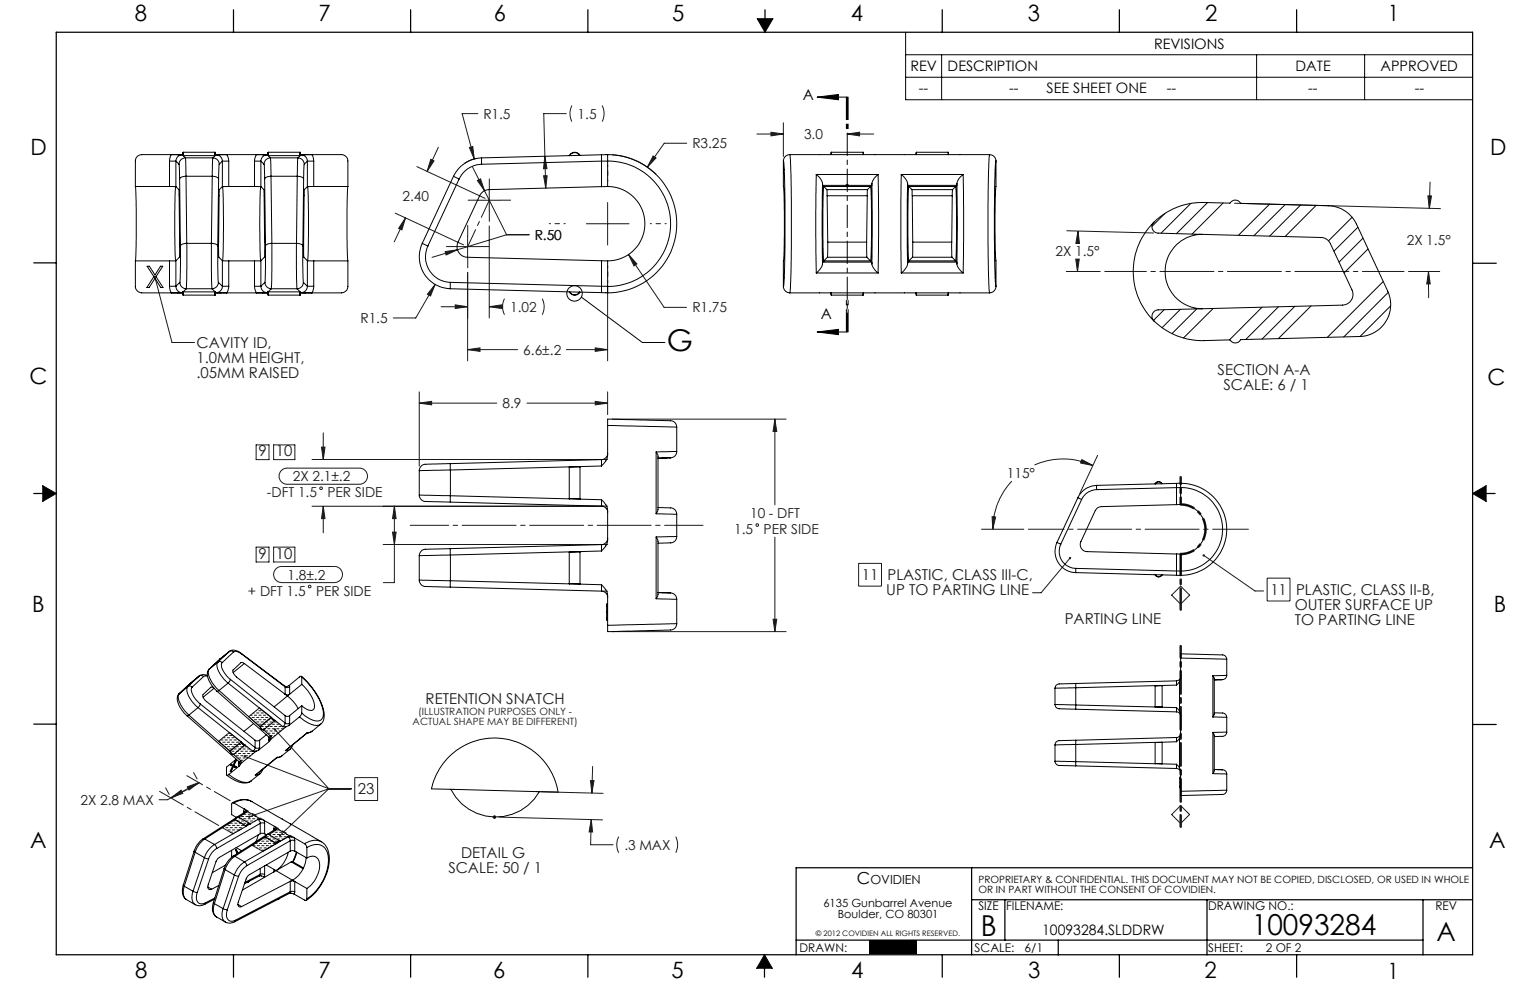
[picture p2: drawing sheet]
<svg xmlns="http://www.w3.org/2000/svg" width="432mm" height="279mm" viewBox="0 0 432 279" stroke-linecap="round" stroke-linejoin="round" font-family="sans-serif">
<g fill="none" stroke="#000" stroke-width=".28">
<path d="M213.7 5.3h4.4l-2.2 3.8zM255.6 9.1v19.1h160M255.6 15.5h160M265.7 15.5v12.7M354.6 15.5v12.7M385.1 15.5v12.7M230.6 27.4l6-.7v1.5zM230.6 27.4h8.5M255.6 21.8h160M164.1 83.9l17.2 12.8h6.3M230.6 93.7l6-.7v1.4zM230.6 93.7h8.5"/>
<path d="M12.1 137.1l3.8 2.2-3.8 2.2zM415.6 139.3l3.8-2.2v4.4zM215.8 269.5l2.1 3.8h-4.3z"/>
<circle cx="162.2" cy="82.8" r="2.19"/>
</g>
<g fill="none" stroke="#000" stroke-width=".35">
<path d="M15.9 9.1h399.7v260.4h-399.7zM65.9 2.8v6.3M115.9 2.8v6.3M165.9 2.8v6.3M215.9 2.8v6.3M265.9 2.8v6.3M315.9 2.8v6.3M365.9 2.8v6.3M9.5 74.2h6.4M415.6 74.3h6.7M9.5 139.3h6.4M415.6 139.3h6.4"/>
<path d="M9.5 204.4h6.4M415.6 204.5h6.7M274.2 244.9v24.6M274.2 253.9h141.4M283.6 253.9v11.4M340.6 253.9v15.6M401.6 253.9v15.6M415.6 244.9h-190.9v24.6M65.9 269.5v6.3M115.9 269.5v6.3M165.9 269.5v6.3M215.8 269.5v6.3"/>
<path d="M224.7 265.3h176.9M265.9 269.5v6.3M298.7 265.3v4.2M315.9 269.5v6.3M365.9 269.5v6.3"/>
</g>
<path d="M213.7 5.3l2.2 3.8v-3.8zM215.9 5.3v3.8l2.2-3.8zM415.6 139.3h3.8v-2.2zM415.6 139.3l3.8 2.2v-2.2zM215.8 269.4v3.9h2.1zM215.8 269.4l-2.2 3.9h2.2zM12.1 139.3v2.2l3.8-2.2zM12.1 137.1v2.2h3.8z" fill-rule="evenodd" fill="#000"/>
<g fill="none" stroke="#191924" stroke-width=".28">
<path d="M134.9 32.1h-4.5l3.4 12.8M159.8 32.1h-6.3l.5 21M161.4 29.8l-.5 1.9v1l.5 1.6M169.9 29.8l.5 1.2 .1 1.1-.6 2.2M213.6 37.8h7.5M217.6 37.3l3.5 .5-3.5 .5zM221.1 34.6v9.6M239.1 37.8l3.5-.5v1zM239.1 37.8h7.5M117.7 47l19.2 9M121.6 45l.9 .4-2 3zM123.7 41.6l-3.2 6.8"/>
<path d="M132.5 41.6l.9-.3 .4 3.6zM133.4 47.1l9.6 19.2M134.7 44.7l-1.7 .4-1.9 1M134.7 50.9l.9-.4 1.1 3.3zM135.1 56.5h6M138.1 53.5v6M153.4 49.6h1l-.4 3.5zM153.8 44.1l.6 3.5h-1zM171.5 57.1v12M172.8 43.7a19.7 19.7 0 0 1 12.3 5.5M184.3 44l.8 .6-2.4 2.6zM193.8 40.4h-6.3l-4.8 6.8"/>
<path d="M238.6 52.4h1M238.7 52l.8 .7M239.1 51.9v1M239.5 52l-.8 .7M348.4 57.4l58.1 1.5M403 55.3h1l-.6 3.5zM403.6 51.3l-.2 7.5M43.7 78.2l4.8 18.5h6.4M111.5 60.2l19.3 8.9M114.4 61.5l-1 3.4-.9-.5zM114.4 61.5l-3.1 6.8M125.6 71l3.5-.5-3.2 1.5z"/>
<path d="M129 69.6h6M129.1 70.5l-7.2 2.1M132 66.6v6M132 76.9v24.9M138.1 63.8v25.9M143 66.3h6.3M143 66.3l-13.9 4.2M165.5 63.1h12M177.4 71.8l2.3 2.7-.8 .5zM177.4 71.8l10 14.9h6.4M300.9 76.6h9.6M301.1 65.1l24.5 .7"/>
<path d="M303.6 73.1h1l-.5 3.5zM304.1 73.2v3.4M304.2 65.2l.5 3.5h-1.1zM304.2 65.2v3.4M397.5 76.6h8.8M403.2 76.6l.4 3.5-.9 .1zM403.2 76.6v7.5M122.8 80.3l-5.5 9.4h-6.3M122.8 80.3l-1.3 3.2-.9-.5zM124.5 86.6h7.5M128.5 86l3.5 .6-3.5 .5zM132 98.7h14.1"/>
<path d="M132 98.7l3.5-.5v1zM138.1 86.6h2.7M138.1 86.6l3.5-.6v1.1zM142.4 84.3l-.5 1.9v1.4l.5 1.2M153 84.3l.6 1.9-.1 1-.5 1.6M159.8 98.7h11.7M168 98.2l3.5 .5-3.5 .5zM171.5 80.9v20.9M118.3 110.6v20.9M118.3 113.8h21.9M118.3 113.8l3.5-.5v1zM148.7 113.8h22.8"/>
<path d="M168 113.3l3.5 .5-3.5 .5zM171.5 110.6v6.4M172.8 118.3h49.1M218.7 118.3l.5 3.5h-1zM218.7 118.3v24.2M72.3 125.6h3.6v4.1h-3.6zM77.2 125.6h6v4.1h-6zM81 132.1h20.4M81 132.1a2.28 2.28 0 0 0-2.2 2.3 2.28 2.28 0 0 0 2.2 2.3M88.1 129.7h82.1M90.7 126.2h1l-.5 3.5zM91.2 122.2v7.5"/>
<path d="M101.4 132.1a2.28 2.28 0 0 1 2.3 2.3 2.28 2.28 0 0 1-2.3 2.3h-20.4M285.6 135.8a19.9 19.9 0 0 0-5.4 13.6M292 131.2a20.1 20.1 0 0 1 16.4 .2M305.3 129.7l3.1 1.7-3.4-.7zM309.8 128.5l-5.1 10.8M72.3 154.4h3.6v4.2h-3.6zM77.2 154.4h6v4.2h-6zM88.1 142.9h82.1M91.2 142.9l.5 3.5h-1zM91.2 142.9v7.5M108.1 153.7h62.1M110.8 150.2h1l-.5 3.5z"/>
<path d="M111.3 142.9v21.5h-3.1M111.3 142.9l.5 3.5h-1zM218.7 151.6v26.7M242.3 159h6.5v6.4h-6.5zM277 149.4h12M280 145.8l1 .1-.8 3.5zM302 157.5l-8.2 9.8h-2.4M339.7 156.7l14.5 10.1h2.4M79.5 164.4a2.28 2.28 0 0 1-2.3-2.2 2.28 2.28 0 0 1 2.3-2.3h14.9a2.28 2.28 0 0 1 2.3 2.3 2.28 2.28 0 0 1-2.3 2.2M79.5 164.4h14.9M172.8 178.3h49.1M218.2 174.8h1l-.5 3.5z"/>
<path d="M333.2 165.4l2.5 2.6-2.5 2.5-2.5-2.5zM357.6 163.2h6.5v6.4h-6.5zM54.6 218.1l1 1.7M65.4 212.7h.1M65.4 212h.6M66 211.4h.7M66 212.7h.7M66.7 210.7h.6M66.7 212h.6M66.7 213.3h.6M67.3 211.4h.6M67.3 212.7h.6"/>
<path d="M67.3 213.9h.6M67.3 210.1h.6M67.9 210.7h.7M67.9 212h.7M67.9 213.3h.7M67.9 214.6h.7M68 209.5h.1M68.6 210.7h.1M68.6 211.4h.6M68.6 212.7h.6M68.6 213.9h.6M69.1 213.5l23.7 9.1"/>
<path d="M69.2 210.7h.6M69.2 212h.6M69.2 213.3h.6M69.8 211.4h.7M69.8 212.7h.7M69.8 213.9h.1M70.5 212h.6M70.5 213.3h.2M71.1 212.7h.4M71.8 212h.4M73.7 205h.6M74.3 204.4h.6"/>
<path d="M74.3 205.7h.6M74.9 205h.7M74.9 206.3h.7M75 203.8h.6M75.6 205h.1M75.6 204.4h.6M75.6 205.7h.6M75.6 206.9h.6M75.7 203.1h.5M76.2 203.8h.6M76.2 205h.6M76.2 206.3h.6"/>
<path d="M76.2 207.6h.6M76.8 204.4h.7M76.8 205.7h.7M76.8 206.9h.7M76.8 208.2h.1M76.8 203.1h.2M77.5 203.8h.6M77.5 205h.6M77.5 206.3h.6M77.5 207.6h.2M77.6 205.9l15.2 16.7M78.1 204.4h.6"/>
<path d="M78.1 205.7h.6M78.1 206.9h.4M78.7 205h.7M78.7 206.3h.5M79.4 205.7h.6M100.1 219.5h6.5v6.4h-6.5zM167.3 216.3l-.3 7.5M46.7 222.4l1 1.8M48.3 225.1l2.8-2.1 .5 .9zM48.3 225.1l-1 .6h-2.4M52.8 222.1l3.4-1.3-2.9 2.2zM56.2 220.8l-7.9 4.3"/>
<path d="M66.5 231.1h.4M67 231.7h.5M67.5 231.1h.6M68.1 232.3h.1M68.1 230.4h.7M68.1 231.7h.7M68.8 229.8h.6M68.8 231.1h.6M68.8 232.3h.6M69.4 230.4h.6M69.4 231.7h.6M69.4 233h.2"/>
<path d="M69.4 229.2h.6M70 229.8h.7M70 231.1h.7M70 232.3h.7M70.7 230.4h.6M70.7 231.7h.6M71.3 231.1h.6M71.9 230.4h.3M71.9 231.7h.1M72.6 231.1h.6M75.1 236.1h.6M75.7 235.5h.1"/>
<path d="M75.8 236.8h.6M75.9 235.5h.5M76.4 236.1h.6M76.9 237.4h.1M76.9 234.9h.1M77 235.5h.6M77 236.8h.6M77.6 234.9h.7M77.6 236.1h.7M77.6 237.4h.7M78.3 234.2h.6M78.3 235.5h.6"/>
<path d="M78.3 236.8h.6M78.9 234.9h.7M78.9 236.1h.7M79.1 237.4h.1M79.6 235.5h.6M79.6 236.8h.6M80.2 236.1h.6M80.8 235.5h.3M81.5 236.1h.6M92.8 222.6h6.4M92.8 222.6l-13.8 13.2M92.8 222.6l-22.5 7.9"/>
<path d="M139 230.6h1.1M139.2 230.2l.7 .8M139.6 230.1v1M139.9 230.2l-.7 .8M140.8 230.6l29.2 .8M152.6 223.4l17.6 .5M166.7 220.3h.9l-.6 3.5zM166.9 231.3l-.2 7.1h6.3M166.9 231.3l.3 3.5h-.9zM174.6 236.1l-.4 1-.1 1.3 .1 1.3 .4 1M190.7 236.1l.5 2v1l-.5 1.6M330.7 229.9l2.5-2.5 2.5 2.5-2.5 2.5z"/>
<circle cx="90.6" cy="137.8" r=".37"/>
<circle cx="213.7" cy="148.2" r=".38"/>
<circle cx="87.4" cy="165.6" r=".37"/>
</g>
<path d="M333.2 142.4a7 7 0 0 1 7 7 7 7 0 0 1-7 7" fill="none" stroke="#191924" stroke-width=".7" stroke-dasharray="6.3 1.3 1.3 1.3" stroke-dashoffset="2.3" stroke-linecap="butt"/>
<path d="M238.9 27.4v10M239.1 27.4v66.3M239.4 27.4v10M238.9 93.7v-10M239.4 93.7v-10" fill="none" stroke="#000" stroke-width=".28" stroke-dasharray="6.3 1.3 1.3 1.3"/>
<path d="M171.5 51.1v-4.5M159.5 63.1h-4.5M171.5 75.1v4.5M183.5 63.1h4.5" fill="none" stroke="#191924" stroke-width=".28" stroke-dasharray="15.2 1.3 1.3 1.3" stroke-dashoffset="14.9"/>
<g fill="none" stroke="#191924" stroke-width=".28" stroke-dasharray="15.2 1.3 1.3 1.3">
<path d="M135.1 56.5h-3M138.1 53.5v-3M138.1 59.5v3M141.1 56.5h3M129 69.6h-3M132 66.6v-3M132 72.6v3M135 69.6h3M169.8 129.7h1.7M169.8 142.8l1.7 .1M169.8 153.7h1.7M169.8 166.8l1.7 .1"/>
<path d="M62.8 233.6l3 1.7M66.3 231.3l3.2 1.8"/>
</g>
<path d="M132 69.6l6.1-13.1" fill="none" stroke="#191924" stroke-width=".28" stroke-dasharray="15.2 1.3 1.3 1.3" stroke-dashoffset="9.9"/>
<path d="M198.4 148.3h-82.6" fill="none" stroke="#191924" stroke-width=".28" stroke-dasharray="15.2 1.3 1.3 1.3" stroke-dashoffset="4.4"/>
<path d="M311.8 76.6h84.4" fill="none" stroke="#191924" stroke-width=".28" stroke-dasharray="15.2 1.3 1.3 1.3" stroke-dashoffset="3.5"/>
<path d="M352.3 149.4h-62.1" fill="none" stroke="#191924" stroke-width=".28" stroke-dasharray="15.2 1.3 1.3 1.3" stroke-dashoffset="5.2"/>
<path d="M45 223.3l16.7 9.7" fill="none" stroke="#191924" stroke-width=".28" stroke-dasharray="15.2 1.3 1.3 1.3" stroke-dashoffset="7.5"/>
<path d="M48.4 225.3l7.9-4.3M74.1 240.3l7.8-4.5" fill="none" stroke="#191924" stroke-width=".28" stroke-dasharray="15.2 1.3 1.3 1.3" stroke-dashoffset="12.6"/>
<path d="M62.8 233.6l3.5-2.3M69.5 233.1l-3.7 2.2" fill="none" stroke="#191924" stroke-width=".28" stroke-dasharray="15.2 1.3 1.3 1.3" stroke-dashoffset="15"/>
<path d="M52.7 218.9l12.3 7.1" fill="none" stroke="#191924" stroke-width=".28" stroke-dasharray="15.2 1.3 1.3 1.3" stroke-dashoffset="10.1"/>
<path d="M69 228.3l5.5 3.2M83 236.4l-5.5-3.2" fill="none" stroke="#191924" stroke-width=".28" stroke-dasharray="15.2 1.3 1.3 1.3" stroke-dashoffset="13.9"/>
<g fill="none" stroke="#191924" stroke-width=".28" stroke-dasharray="6.3 1.3 1.3 1.3 1.3 1.3">
<path d="M73 199.9h.1M73.2 199.8l-3 2.5M61.7 209.2l3.2 2.8M62 209.5h.3M62.3 208.8h.6M62.8 210.1h.1M62.9 209.5h.6M62.9 208.2h.6M63.5 210.7h.1M63.5 208.8h.7M63.5 210.1h.7M63.7 207.6h.5"/>
<path d="M64.2 208.2h.6M64.2 209.5h.6M64.2 210.7h.6M64.5 206.9h.3M64.7 206.7l-3 2.5M64.8 207.6h.6M64.8 208.8h.6M64.8 210.1h.6M64.8 211.4h.6M64.9 212l3.2-2.6M65.4 208.2h.7M65.4 209.5h.7"/>
<path d="M65.4 210.7h.7M66.1 208.8h.6M66.1 210.1h.6M66.7 209.5h.6M67.3 208.8h.1M68 209.5h.1M68.1 209.4l-3.4-2.7M70.2 202.3l3.2 2.8M70.5 202.5h.1M70.7 201.8h.4M71.2 202.5h.6M71.5 201.2h.3"/>
<path d="M71.8 201.8h.6M71.8 203.1h.6M72.3 200.6h.1M72.4 201.2h.7M72.4 202.5h.7M72.4 203.8h.7M73.1 200.6h.6M73.1 201.8h.6M73.1 203.1h.6M73.1 204.4h.6M73.4 205.1l3.2-2.6M73.7 201.2h.6"/>
<path d="M73.7 202.5h.6M73.7 203.8h.6M74.3 201.8h.7M74.3 203.1h.7M75 201.2h.1M75 202.5h.6M75 203.8h.1M75.6 201.8h.2M75.6 203.1h.2M76.2 202.5h.3M76.6 202.5l-3.4-2.7M62.8 233.6h.3"/>
<path d="M63.7 233.6h.6M64.3 233h.7M64.3 234.2h.7M65 232.3h.6M65 233.6h.6M65 234.9h.6M65.6 233h.6M65.6 234.2h.6M65.7 231.7h.5M66.2 232.3h.7M66.2 233.6h.7M66.2 234.9h.4"/>
<path d="M66.9 231.7h.1M66.9 233h.6M66.9 234.2h.6M67.5 232.3h.6M67.5 233.6h.6M68.1 233h.7M71.2 238.5l2.9 1.8M71.2 238.5l3.6-2.3M71.4 238.7h.6M72 238h.6M72.5 239.3h.1M72.6 238.7h.6"/>
<path d="M72.9 237.4h.3M73.2 238h.7M73.2 239.3h.7M73.9 237.4h.6M73.9 238.7h.6M73.9 239.9h.6M74.5 236.8h.6M74.5 238h.6M74.5 239.3h.6M74.8 236.2l3.2 1.8M75.1 237.4h.7M75.1 238.7h.7"/>
<path d="M75.8 236.8h.1M75.8 238h.6M75.8 239.3h.1M76.4 237.4h.5M76.4 238.7h.5M77 238h.7M78 238l-3.9 2.3"/>
</g>
<path d="M333.2 134.7v7.7" fill="none" stroke="#191924" stroke-width=".7" stroke-dasharray="6.3 1.3 1.3 1.3" stroke-dashoffset="4.4"/>
<path d="M333.2 156.4v15.7" fill="none" stroke="#191924" stroke-width=".7" stroke-dasharray="6.3 1.3 1.3 1.3" stroke-dashoffset=".4"/>
<path d="M333.2 182.3v51" fill="none" stroke="#191924" stroke-width=".7" stroke-dasharray="6.3 1.3 1.3 1.3" stroke-dashoffset="3.1"/>
<path d="M230.6 27.4l6-.7v1.5zM230.6 93.7l6-.7v1.4z" fill="#000"/>
<g fill="#191924">
<path d="M339.4 156.6a.34 .34 0 0 0 .2 .5 .34 .34 0 0 0 .4-.4 .34 .34 0 0 0-.5-.2l.2 .2zM301.7 157.3a.34 .34 0 0 0 .1 .5 .34 .34 0 0 0 .4-.1 .34 .34 0 0 0 0-.5l-.2 .3 .2-.3zM43.5 77.9a.34 .34 0 0 0 0 .6 .34 .34 0 0 0 .5-.3 .34 .34 0 0 0-.4-.3l.1 .3-.1-.3zM78.8 235.6v.4l.2-.2-.2 .2a.33 .33 0 0 0 .4 0 .33 .33 0 0 0 0-.4 .33 .33 0 0 0-.4 0zM68.9 213.2l.2 .3-.3-.2a.34 .34 0 0 0 .4 .4 .34 .34 0 0 0 .2-.5 .34 .34 0 0 0-.5 0zM77.3 205.7a.35 .35 0 0 0 .2 .6 .35 .35 0 0 0 .4-.4 .35 .35 0 0 0-.5-.3l.2 .3zM70.1 230.2l-.1 .4 .3-.1-.3 .1a.34 .34 0 0 0 .5 .2 .34 .34 0 0 0 .1-.5 .34 .34 0 0 0-.5-.1z"/>
<path d="M114.4 61.5l-1 3.4-.9-.5zM121.6 45l.9 .4-2 3zM90.7 126.2h1l-.5 3.5zM91.2 142.9l.5 3.5h-1zM111.3 142.9l.5 3.5h-1zM110.8 150.2h1l-.5 3.5zM239.1 37.8l3.5-.5v1zM217.6 37.3l3.5 .5-3.5 .5zM403 55.3h1l-.6 3.5zM403.2 76.6l.4 3.5-.9 .1zM304.2 65.2l.5 3.5h-1.1zM303.6 73.1h1l-.5 3.5zM305.3 129.7l3.1 1.7-3.4-.7zM280 145.8l1 .1-.8 3.5zM166.9 231.3l.3 3.5h-.9zM166.7 220.3h.9l-.6 3.5zM48.3 225.1l2.8-2.1 .5 .9zM52.8 222.1l3.4-1.3-2.9 2.2z"/>
<path d="M184.3 44l-1.6 3.2 2.4-2.6zM177.4 71.8l1.5 3.2 .8-.5zM132 98.7l3.5-.5v1zM168 98.2l3.5 .5-3.5 .5zM132.5 41.6l1.3 3.3-.4-3.6zM134.7 50.9l2 2.9-1.1-3.3zM125.6 71l.3 1 3.2-1.5zM122.8 80.3l-2.2 2.7 .9 .5zM128.5 86l3.5 .6-3.5 .5zM138.1 86.6l3.5-.6v1.1zM153.8 44.1l.6 3.5h-1zM153.4 49.6h1l-.4 3.5zM118.3 113.8l3.5-.5v1zM168 113.3l3.5 .5-3.5 .5zM218.7 118.3l.5 3.5h-1zM218.2 174.8h1l-.5 3.5z"/>
</g>
<g fill="none" stroke="#000" stroke-width=".28">
<path d="M38.2 52.6l.3 6.3-.1 10.7-.2 4M38.2 52.6h9.6M47.8 45.5h1.8M47.8 52.6l1.8 .1M47.8 45.5v7.1M49.6 52.7l-.3 7 .3 13.9M49.6 52.7l.9 .8v.4l.2 14.4v4.3l-1.1 1M49.6 45.5v7.2M49.6 45.5l.9 .9M50.5 46.4l.2 4.1M50.7 50.5l.2 18.9M51.4 43.7a1.81 1.81 0 0 0-1.8 1.8"/>
<path d="M51.4 43.7l-3.1-.1-.5 1.9M51.4 43.7l.2 .1M51.6 43.8v-.7l.1 .8M51.6 43.6h-11.6a1.77 1.77 0 0 0-1.8 1.8v7.2M51.6 43.8l.1 .1M51.7 43.9h.1M51.7 43.9l.6 .7M51.7 43l-.1 .9M51.7 43l.1 .9M51.7 43h8.9M51.8 43.9h8.8M52.3 44.6l.2 5.1"/>
<path d="M52.3 44.6a1.81 1.81 0 0 0-1.8 1.8M52.3 44.6h7.8M52.5 49.7a1.75 1.75 0 0 0-1.8 .8M52.5 49.7l.2 19M52.5 49.7h7.4M59.9 49.7a1.86 1.86 0 0 1 1.8 .8M59.9 49.7l-.2 19M60.1 44.6l-.2 5.1M60.1 44.6a1.81 1.81 0 0 1 1.8 1.8M60.6 43.9h.1M60.6 43l.2 .4M60.6 43v.9"/>
<path d="M60.7 43.9l-.6 .7M60.8 43.4v.4M60.8 43.4l-.1-.3v.8M60.8 43.6h14.8M60.8 43.8l-.1 .1M61 43.7a1.81 1.81 0 0 1 1.8 1.8M61 43.7l3-.1 .6 1.9M61 43.7l-.2 .1M61.7 50.5l-.2 18.9M61.9 46.4l-.2 4.1M62.8 52.7l-.9 1-.2 15.1v3.8l1.1 1M62.8 45.5h1.8"/>
<path d="M62.8 45.5v7.2M62.8 45.5l-.9 .9M62.8 52.7l.3 8.7-.3 12.2M64.6 52.6l-1.8 .1M64.6 52.6h7.2M64.6 45.5v7.1M71.8 45.5h1.8M71.8 52.6l1.8 .1M71.8 45.5v7.1M73.6 52.7l-.3 8.7 .3 12.2M73.6 52.7l.9 1 .2 15.1v3.8l-1.1 1M73.6 45.5v7.2"/>
<path d="M73.6 45.5l.9 .9M74.5 46.4l.2 4.1M74.7 50.5l.2 18.9M75.4 43.7a1.81 1.81 0 0 0-1.8 1.8M75.4 43.7l-3-.1-.6 1.9M75.4 43.7l.2 .1M75.6 43.8v-.7l.1 .8M75.6 43.8l.1 .1M75.7 43.9h.1M75.7 43.9l.6 .7M75.7 43l-.1 .9M75.8 43.9h8.8"/>
<path d="M76.3 44.6l.2 5.1M76.3 44.6a1.81 1.81 0 0 0-1.8 1.8M76.3 44.6h7.8M76.5 49.7a1.86 1.86 0 0 0-1.8 .8M76.5 49.7l.2 19M76.5 49.7h7.4M83.9 49.7a1.75 1.75 0 0 1 1.8 .8M83.9 49.7l-.2 19M84.1 44.6l-.2 5.1M84.1 44.6a1.81 1.81 0 0 1 1.8 1.8M84.6 43.9h.1M84.7 43l.1 .4"/>
<path d="M84.7 43l-.1 .9M84.7 43h-9l.1 .9M84.7 43.9l-.6 .7M84.8 43.4v.4M84.8 43.6h11.6a1.82 1.82 0 0 1 1.8 1.8v7.2M84.8 43.4l-.1-.3v.8M84.8 43.8l-.1 .1M84.9 43.7a1.81 1.81 0 0 1 1.8 1.8M84.9 43.7l3.2-.1 .4 1.9M84.9 43.7l-.1 .1M85.7 50.5l-.2 18.9M85.9 46.4l-.2 4.1"/>
<path d="M86.7 52.7l-.8 .8v.4l-.2 14.4v4.3l1 1M86.7 45.5h1.8M86.7 45.5v7.2M86.7 45.5l-.8 .9M86.8 52.7l.3 7-.3 13.9M88.5 52.6l-1.8 .1M88.5 52.6h9.7M88.5 45.5v7.1M98.2 52.6l-.3 6.3 .1 10.7 .2 4M128 49.7l1.6 .8M128 49.7l-8.8 19M129.6 50.5l-8.8 18.9"/>
<path d="M135.9 44.6v1.8M135.9 46.4a7.2 7.2 0 0 0-6.3 4.1M135.9 44.6a9.2 9.2 0 0 0-7.9 5.1M163.6 43.9a1.63 1.63 0 0 0-2.8 0M163.6 43.9l-27.7 .7M163.7 43.9a1.71 1.71 0 0 0-3 0M169.8 45.5h1.7M169.8 43.7v1.8M169.8 52.7l-31.8 .8-1.4 .4-1.2 1.3-6.1 13.1a3 3 0 0 0 2.6 4.3l37.9 1M169.8 45.5v7.2M169.8 43.7l-6.2 .2M169.8 45.5l-33.9 .9"/>
<path d="M171.5 45.4a17.7 17.7 0 0 1 17.8 17.7 17.7 17.7 0 0 1-17.8 17.8M171.5 43.6v1.8M171.5 43.6a19.5 19.5 0 0 1 19.5 19.5 19.5 19.5 0 0 1-19.5 19.6M171.5 52.6a10.5 10.5 0 0 1 10.5 10.5 10.5 10.5 0 0 1-10.5 10.5M171.5 43.6l-1.7 .1M171.5 52.6l-1.7 .1M171.5 45.4v7.2M221.1 45.4l.2 2.2 .2 9v17l-.4 7.3M221.1 45.4v7.2l.3 7.1-.3 21.2M222.9 43.6l.3 3.5 .1 9.1v17l-.4 9.5M222.9 43.6a1.82 1.82 0 0 0-1.8 1.8M222.9 43.6h56.4"/>
<path d="M230.4 49.2h17.4M230.4 49.2l-.2 10.4 .2 17.4M230.4 49.2l1.1 1.2 .6 1.4M232.1 51.8v22.7M232.1 51.8l.1 .5M232.2 52.3l.3 .3M232.2 52.3h13.8M232.5 52.6l-.3 6.3 .1 10.7 .2 4M232.5 52.7h.1M232.5 52.6h13.2M232.5 52.6l.1 .1M232.6 52.7l.8 .8"/>
<path d="M233.4 53.5v1.7M233.4 53.5h11.4M233.4 55.2h11.4M233.4 55.2l.2 13.1M234.6 43l-.1 .6M234.6 43v.6M234.6 43h9M243.6 43l.1 .6M243.6 43v.6M244.8 55.2l-.2 13.1M244.8 53.5v1.7M245.6 52.7h.1"/>
<path d="M245.6 52.7l-.8 .8M245.7 52.6l.3 6.3-.1 10.7-.2 4M245.7 52.6l-.1 .1M246 52.3l-.3 .3M246.1 51.8v22.7M246.1 51.8l-.1 .5M247.8 49.2v27.8M247.8 49.2l-1.1 1.2-.6 1.4M254.4 49.2h17.4M254.4 49.2v27.8M254.4 49.2l1.1 1.2 .7 1.4M256.2 51.8v22.7"/>
<path d="M256.2 51.8v.5M256.2 52.3l.3 .3M256.2 52.3h13.8M256.5 52.7h.1M256.5 52.6l13.2 .1 .3 12.2-.3 8.7M256.5 52.6l-.3 7.1 .1 11.2 .2 2.7M256.5 52.6v.1M256.5 52.7l.9 .8M257.4 53.5l.1 1.7M257.4 53.5h11.4M257.5 55.2h11.2M257.5 55.2l.1 13.1"/>
<path d="M258.6 43l-.1 .6M258.6 43v.6M258.6 43h8.9M267.5 43l.2 .6M267.5 43l.1 .6M268.7 55.2l-.1 13.1M268.8 53.5l-.1 1.7M269.7 52.7h.1M270 52.3l-1.2 1.2M270.1 51.8v22.7M270.1 51.8l-.1 .5M271.8 49.2l.2 9.2-.2 18.6"/>
<path d="M271.8 49.2l-1.2 1.2-.5 1.4M279.3 43.6l-.3 4.9-.2 8.8 .1 18.8 .4 6.6M279.3 43.6a1.78 1.78 0 0 1 1.8 1.8M281.1 45.4l-.3 3.4-.2 9.9 .1 14.9 .4 7.3M281.1 45.4l-.3 15.2 .3 20.3M336.1 57.4l-8.4 8.4M340.8 57.2l-8.8 8.7M345.2 57.3l-8.8 8.8M358.3 57.6l-8.8 8.8M362.7 57.8l-8.8 8.7M367.1 57.9l-8.8 8.7M371.4 58l-8.7 8.7"/>
<path d="M38.2 73.6v7.3a1.84 1.84 0 0 0 1.8 1.8h11.6M38.2 73.6h9.6M41.5 75.1h.7l1.5 2.5 1.6-2.5h.6l-1.9 3 2 3h-.6l-1.7-2.5-1.6 2.5h-.6l1.9-3zM47.8 73.6v7.2M49.6 73.6h-1.8M49.6 73.6v7.2M50.8 79.7a1.81 1.81 0 0 0 1.8 1.8M50.8 79.7l-1.2 1.1M50.9 69.4l-.1 10.3M52.7 68.7l-.1 12.8M52.7 68.7a1.77 1.77 0 0 0-1.8 .7M52.7 68.7h7"/>
<path d="M59.7 68.7l.1 12.8M59.7 68.7a1.67 1.67 0 0 1 1.8 .7M61.5 69.4l.1 10.3M61.6 79.7a1.81 1.81 0 0 1-1.8 1.8M61.6 79.7l1.2 1.1M62.8 73.6h1.8M62.8 73.6v7.2M64.6 73.6h7.2M64.6 73.6v7.2M71.8 73.6v7.2M73.6 73.6h-1.8M73.6 73.6v7.2"/>
<path d="M74.8 79.7a1.81 1.81 0 0 0 1.8 1.8M74.8 79.7l-1.2 1.1M74.9 69.4l-.1 10.3M76.7 68.7l-.1 12.8M76.7 68.7a1.67 1.67 0 0 0-1.8 .7M76.7 68.7h7M83.7 68.7l.1 12.8M83.7 68.7a1.78 1.78 0 0 1 1.8 .7M85.5 69.4l.1 10.3M85.6 79.7a1.81 1.81 0 0 1-1.8 1.8M85.6 79.7l1.1 1.1M86.7 73.6h1.8"/>
<path d="M86.7 73.6v7.2M88.5 73.6h9.7M88.5 73.6v7.2M98.2 73.6v7.3a1.74 1.74 0 0 1-1.8 1.8h-11.6M119.2 68.7l1.6 .7M119.2 68.7a9 9 0 0 0 7.9 12.8M120.8 69.4a7.2 7.2 0 0 0 6.3 10.3M127.1 79.7v1.8M127.1 79.7l42.7 1.1M169.8 73.6h1.7M169.8 73.6v7.2M171.5 73.6v7.3"/>
<path d="M230.4 77h17.4M232.1 74.5l-.6 1.3-1.1 1.2M232.2 74l-.1 .5M232.2 74h13.8M232.5 73.6h.1M232.5 73.6l-.3 .4M232.5 73.6h13.2M232.6 73.6h-.1M233.5 72.6h11.2M233.5 72.6l-.9 1M233.6 68.3l-.1 4.3M233.6 68.3h11"/>
<path d="M244.6 68.3l.1 4.3M244.7 72.6l.9 1M245.6 73.6h.1M245.7 73.6l.3 .4M246 74l.1 .5M246.1 74.5l.6 1.3 1.1 1.2M254.4 77h17.4M256.2 74.5l-.7 1.3-1.1 1.2M256.2 74v.5M256.2 74h13.8M256.5 73.6h.1M256.5 73.6h13.2"/>
<path d="M257.5 72.6l-1.3 1.4M257.5 72.6h11.2M257.6 68.3l-.1 4.3M257.6 68.3h11M268.6 68.3l.1 4.3M268.7 72.6l1 1M269.7 73.6h.1M269.7 73.6l.3 .4M270 74l.1 .5M270.1 74.5l.5 1.3 1.2 1.2M325.6 62.7a19.4 19.4 0 0 1 14.2-5.5l7.3 .1a1.71 1.71 0 0 1 3 .1l24.8 .7a9.1 9.1 0 0 1 7.9 5.2l8.9 18.9a9 9 0 0 1-8 12.8l-33.6 .9a1.7 1.7 0 0 1-3 0l-7.3 .2a19.5 19.5 0 0 1-14.2-5.5M325.6 62.7a1.79 1.79 0 0 0-.4 2 1.79 1.79 0 0 0 1.6 1.1l46 1.2a2.93 2.93 0 0 1 2.7 1.8l6.1 13a3 3 0 0 1-2.7 4.3l-52.1 1.4a1.81 1.81 0 0 0-1.6 1.1 1.81 1.81 0 0 0 .4 2"/>
<path d="M325.6 62.7a19.5 19.5 0 0 0 0 27.9M328.8 60.2l-3.7 3.7M339.3 66.1a10.5 10.5 0 0 0-10.5 10.5 10.5 10.5 0 0 0 10.5 10.5M381.6 61.3l-6.7 6.7M383.2 64.1l-6.8 6.8M384.7 67.2l-6.8 6.8M386.1 70.3l-6.8 6.7M390.4 79.4l-15.8 15.8M47.8 80.8h1.8M47.8 80.8l.5 1.9 1.7-.1M49.6 80.8a1.74 1.74 0 0 0 1.8 1.8M50 82.6h1.6"/>
<path d="M51.4 82.6h-1.4M51.6 82.9l.1 .4M51.6 82.4v.5M51.6 82.4l-.2 .2M51.7 83.3h8.9M51.8 82.4l-.2 .8v-.3M51.8 82.4l-.1 .9M51.8 82.4h8.8M52.6 81.5h7.2M52.6 81.5l-1 .9M59.8 81.5l.9 .9M60.6 82.4h.1"/>
<path d="M60.6 82.4v.9M60.7 82.4v.8l.1-.8M60.7 82.4h.1M60.8 82.4l-.1 .9M60.8 82.7h14.8M60.8 82.4l.2 .2M60.8 82.6h1.6M61 82.6h1.4M62.8 80.8a1.74 1.74 0 0 1-1.8 1.8M62.8 80.8h1.8M64.6 80.8l-.6 1.9-1.6-.1M71.8 80.8h1.8"/>
<path d="M71.8 80.8l.6 1.9 1.6-.1M73.6 80.8a1.74 1.74 0 0 0 1.8 1.8M74 82.6h1.6M75.4 82.6h-1.4M75.6 82.9l.1 .4M75.6 82.4v.5M75.6 82.4l-.2 .2M75.7 83.3h9M75.8 82.4l-.2 .8v-.3M75.8 82.4l-.1 .9M75.8 82.4h8.8M76.6 81.5h7.2"/>
<path d="M76.6 81.5l-1 .9M83.8 81.5l.9 .9M84.6 82.4h.1M84.6 82.4l.1 .9M84.7 82.4v.8l.1-.8M84.7 82.4h.1M84.8 82.4l-.1 .9M84.8 82.4l.1 .2M84.8 82.6h1.6M84.9 82.6h1.5M86.7 80.8a1.74 1.74 0 0 1-1.8 1.8M86.7 80.8h1.8"/>
<path d="M88.5 80.8l-.4 1.9-1.7-.1M127.1 81.5l33.7 .9M160.7 82.4a1.75 1.75 0 0 0 3 0M160.8 82.4a1.64 1.64 0 0 0 2.8 0M160.8 82.4h2.8M163.6 82.4l6.2 .2M169.8 82.6l1.7 .1M169.8 80.8v1.8M169.8 80.8h1.7M171.5 80.9v1.8M221.1 80.9a1.83 1.83 0 0 0 1.8 1.8M222.9 82.7h56.4"/>
<path d="M234.5 82.7l.1 .6M234.6 82.7v.6M234.6 83.3h9M243.6 82.7v.6M243.7 82.7l-.1 .6M258.5 82.7l.1 .6M258.6 82.7v.6M258.6 83.3h8.9M267.6 82.7l-.1 .6M267.7 82.7l-.1 .6M281.1 80.9a1.84 1.84 0 0 1-1.8 1.8M328.5 87.4l-3 3"/>
<path d="M333.1 87.3l-5.2 5.2M337.7 87.2l-6.9 7M342.4 87.1l-8.4 8.3M356.2 86.7l-9.2 9.3M360.8 86.6l-9.2 9.2M365.4 86.5l-9.2 9.2M370 86.3l-9.2 9.3M391.8 82.5l-12.6 12.6M392.5 86.3l-8.7 8.7M118.3 139.7a2.17 2.17 0 0 0 2.8 1.9l6 .1M118.3 139.7l8.8 .2M118.3 132.8v6.9"/>
<path d="M127.1 130.8l-6.6 .2a1.87 1.87 0 0 0-2.2 1.8M127.1 139.9v1.8M127.1 130.8v1.8M127.1 132.6l-8.8 .2M127.1 139.9l33.7 .9M127.1 132.6v7.3M160.7 131.8v8.9M160.8 131.8h-.1M160.8 131.8l-33.7 .8M163.6 131.7l-2.8 .1M163.6 131.7l.1 .1M163.7 131.8h-3"/>
<path d="M163.7 131.8v9M169.8 129.7v1.8M169.8 131.5l-6.2 .2M169.8 129.7l-42.7 1.1M171.5 120.1v-1.8l17.5 .4a1.79 1.79 0 0 1 2 1.8M171.5 120.1v8.3a3.9 3.9 0 0 1-1.7 3.1M171.5 127.9a1.75 1.75 0 0 1-1.7 1.8M171.5 120.1l19.5 .4M185.2 127.6l.5 1.1v15.1l-.5 1.2M185.2 127.6v17.4M185.7 129.3l3.6-.1zM191 127.4a1.8 1.8 0 0 1-1.7 1.8"/>
<path d="M191 127.4l-5.8 .2M191 120.5v6.9M309.5 137v1.2M309.5 138.2a4.8 4.8 0 0 0-4.2 2.8M309.5 137a6 6 0 0 0-5.3 3.5M326 136.6l-16.5 .4M327.9 136.5a1.07 1.07 0 0 0-1.9 .1M327.9 136.5l-1.9 .1M328 136.5a1.1 1.1 0 0 0-1-.6 1.1 1.1 0 0 0-1 .7M332 137.6h1.2M332 136.4v1.2M332 137.6v4.8"/>
<path d="M332 136.4l-4.1 .1M332 137.6l-22.5 .6M333.2 137.6a11.8 11.8 0 0 1 11.9 11.8 11.8 11.8 0 0 1-11.9 11.8M333.2 136.4v1.2M333.2 136.4a13 13 0 0 1 13 13 13 13 0 0 1-13 13M333.2 136.4h-1.2M333.2 137.6v4.8M118.3 156.8v6.9M127.1 154.8l-6.3 .2a1.98 1.98 0 0 0-2.5 1.8M127.1 154.8v1.8M127.1 156.6l-8.8 .2M127.1 141.7l42.7 1.1"/>
<path d="M127.1 156.6v7.3M160.7 140.7l.1 .1M160.7 140.7l3 .1M160.7 155.9v8.8M160.8 155.8l-.1 .1M160.8 140.8l2.8 .1M160.8 155.8l-33.7 .8M163.6 155.7l-2.8 .1M163.6 155.7l.1 .1M163.6 140.9l6.2 .1M163.7 155.8l-3 .1M163.7 140.8l-.1 .1"/>
<path d="M163.7 155.8v9M169.8 141a4.4 4.4 0 0 1 1.7 3.1v8.3a3.9 3.9 0 0 1-1.7 3.1M169.8 153.7v1.8M169.8 142.8a1.75 1.75 0 0 1 1.7 1.8M169.8 141v1.8M169.8 155.5l-6.2 .2M169.8 153.7l-42.7 1.1M171.5 151.9a1.75 1.75 0 0 1-1.7 1.8M185.2 151.6l.5 1.1v15.1l-.5 1.2M185.2 145l5.8 .1M185.2 151.6v17.4M185.7 143.2l3.3 .1a1.8 1.8 0 0 1 2 1.8"/>
<path d="M191 151.4a2.05 2.05 0 0 1-2.6 1.8l-2.7 .1M191 151.4l-5.8 .2M191 145.1v6.3M298.3 153.1l1.1 .5M298.3 153.1a6 6 0 0 0 5.3 8.5M299.4 153.6a4.8 4.8 0 0 0 4.2 6.8M304.2 140.5l1.1 .5M304.2 140.5l-5.9 12.6M305.3 141l-5.9 12.6M332 156.4h1.2M332 142.4l-21.7 .7-.6 .3-.6 .7-4.1 8.8a1.99 1.99 0 0 0 1.8 2.8l25.2 .7M332 156.4v4.7"/>
<path d="M333.2 142.4a7 7 0 0 1 7 7 7 7 0 0 1-7 7M333.2 142.4h-1.2M333.2 156.4v4.8M118.3 163.7a2.17 2.17 0 0 0 2.8 1.9l6 .1M118.3 163.7l8.8 .2M127.1 163.9v1.8M127.1 163.9l33.7 .9M127.1 165.7l42.7 1.1M160.7 164.7l.1 .1M160.7 164.7l3 .1M160.8 164.8h2.8M163.6 164.8l6.2 .2"/>
<path d="M163.7 164.8h-.1M169.8 165a4.4 4.4 0 0 1 1.7 3.1v8.4M169.8 166.8a1.75 1.75 0 0 1 1.7 1.8M169.8 165v1.8M171.2 174.4h.3M171.2 172.7h.3M171.2 171.1h.3M171.5 170.5h-.3v4.5h.3M185.2 169l5.8 .1M185.7 167.3h3.6zM189.3 167.3a1.81 1.81 0 0 1 1.7 1.8M191 176a2.33 2.33 0 0 1-3 1.8l-16.5 .5v-1.8"/>
<path d="M191 176l-19.5 .5M191 169.1v6.9M303.6 160.4v1.2M303.6 161.6l22.4 .6M303.6 160.4l28.4 .7M326 162.2a1.12 1.12 0 0 0 2 0M326 162.2a1.07 1.07 0 0 0 1.9 0M326 162.2h1.9M327.9 162.2l4.1 .1M332 162.3l1.2 .1M332 161.1v1.2M332 161.1h1.2"/>
<path d="M333.2 161.2v1.2M50.5 195.8a3.3 3.3 0 0 0 .5 4.2l1.7 2M50.6 195.8a3.3 3.3 0 0 0 .7 3.6l2 2.4M50.6 195.8h-.1M53 193.8a3.2 3.2 0 0 0 .8 3.5l2.1 2.4M53 193.8a.86 .86 0 0 1 1.2 .1M53 193.8l-2.4 2M53.6 193l-3.1 2.8M53.6 192.9v.1M53.6 192.9l-3 2.9M54.2 193.9a3.7 3.7 0 0 0 1.6 4.1l.7 .7M55.9 199.7l-2.6 2.1"/>
<path d="M55.9 199.7l12.2 9.7M56.2 190.8a.93 .93 0 0 1 1.2 .2M56.2 190.8l-3.2 3M56.3 190.7l-2.7 2.2M56.3 190.7l-.1 .1M56.5 198.7l-.6 1M56.5 198.7l15.5 12.3M57.4 191l-3.2 2.9M58.6 190.7l-.2-.1a2.07 2.07 0 0 0-2.1 .1M58.6 190.9l-.7-.1-.5 .2M59 188.9a3.4 3.4 0 0 0 .5 4.1l1.7 2.1M59.1 188.8a3.6 3.6 0 0 0 .7 3.7l2 2.4"/>
<path d="M59.1 188.8l-.1 .1M60.3 194h-.8l-2.2 2a1.81 1.81 0 0 0 1 2l13.7 10.9M60.4 194.2l-3.1 2.6M61.2 195.1l14.7 12.9M61.5 186.8a3.2 3.2 0 0 0 .8 3.6l2.1 2.4M61.5 186.8a.93 .93 0 0 1 1.2 .2M61.5 186.8l-2.4 2M61.8 194.9l11.6 10.2M61.8 194.9l-.6 .2M62.1 186l-3.1 2.9M62.1 186h.1M62.7 187a2.85 2.85 0 0 0 .9 3.2l1.4 1.5"/>
<path d="M64.4 192.8l-2.6 2.1M64.4 192.8l13.2 10.5M64.7 183.9a.86 .86 0 0 1 1.2 .1M64.7 183.9l-3.2 2.9M64.7 183.9l-2.6 2.1M64.8 183.8a2.76 2.76 0 0 1 3.3 .6M64.8 183.8l-2.7 2.2M64.8 183.8l-.1 .1M65 191.7l-.6 1.1M65 191.7l15.5 12.3M65.9 184a2.06 2.06 0 0 1 2.3 .6M65.9 184l-3.2 3"/>
<path d="M68.1 184.4l.1 .2M68.1 184.4l12.3 9.3M68.2 184.6l12.3 9.3M69 187.3l-.7-.4-.3 .1-2.3 2.2 .4 1.2 .6 .7 13.8 10.9M69 187.3l11.5 8.6M69 187.3l-3.2 2.5M80.4 193.7l.4 .1M80.4 193.7l.1 .2M80.5 193.9l.4 .2 .8-.2M80.5 193.9v2M80.5 195.9l.6 .5M81.1 196.4l1.8 1.8 1.3 1.8"/>
<path d="M81.1 196.4l-3.7 3.1M81.6 193.5l-.8 .3M81.6 193.5l.1 .4M81.7 193.9v2a1.06 1.06 0 0 1-1.2 0M85.1 190.9a18.5 18.5 0 0 1 6.4 10.7v.4a2.93 2.93 0 0 1-1 2.4M85.2 191.1a18.1 18.1 0 0 1 6.1 10 1.94 1.94 0 0 1-.7 2 1.94 1.94 0 0 1-2.2 .2l-1.7-.9-1.5-1.1M85.2 191.1l-.2-.2-.3 .1-3.1 2.5M85.2 193.1a9.2 9.2 0 0 1 3.5 6.6 1.28 1.28 0 0 1-2.1 .5l-1.4-1M85.2 199.2l-3.5 2.8M85.2 191.1v2M85.2 199.2v2.1M85.2 193.1l-4.1 3.3"/>
<path d="M297.7 198.8a1.68 1.68 0 0 0 2.2 1.3l3.7 .1M297.7 198.8l5.9 .2M303.6 192.9l-4.7 .1a1.21 1.21 0 0 0-1.2 1.2M303.6 199v1.2M303.6 192.9v1.2M303.6 194.1l-5.9 .1v4.6M303.6 199l22.4 .5M303.6 194.1v4.9M326 199.5h.1M326 199.5h2M326 193.6v5.9M326 199.5l1.9 .1"/>
<path d="M326 193.5v.1M326 193.5l-22.4 .6M327.9 193.5h-1.9M327.9 193.5h.1M327.9 199.6l4.1 .1M328 199.5l-.1 .1M328 193.5l-2 .1M328 193.5v6M332 199.7v1.2M332 199.7l.9 1M332 192.2v1.2M332 193.4l-4.1 .1"/>
<path d="M332 192.2l-28.4 .7M332.9 192.4l-.9 1M332.9 192.4v8.3M333.2 185.7v-1.2l11.7 .3a1.22 1.22 0 0 1 1.3 1.2M333.2 185.7v5.6l-.3 1.1M333.2 191a1.15 1.15 0 0 1-1.2 1.2M333.2 185.7l13 .3M342.3 190.7l.4 .8M342.3 190.7v11.6M342.7 191.9l2.4-.1zM342.7 191.5v10M346.2 190.6a1.21 1.21 0 0 1-1.1 1.2"/>
<path d="M346.2 190.6l-3.9 .1M346.2 186v4.6M52.7 202l14.7 12.9M53.3 201.8l-.6 .2M53.3 201.8l11.6 10.3M64 218.8a7.5 7.5 0 0 0 6.1 2l.8-.4M64.6 218.6a7.2 7.2 0 0 0 5.8 2.1l.5-.3M64.9 212.1l.6 .7 .4 .1M64.9 212v.1M64.9 212l.6 .8 .4 .1M65 215.9l.7 .3M65.2 217.5l-.2 .2"/>
<path d="M65.2 217.5l.1 .1M65.3 217.6l-.3 .1M65.7 216.2l-.7 1.5M65.8 216.3l.6 .2M65.8 216.3l-.6 1.2M65.8 216.3h.1M65.9 212.9l2.1 1.9M65.9 216.3l-.6 1.3M65.9 216.3l.6 .3M66.4 216.5l.1 .1M66.6 214.6l-.6 1.5M66.6 214.6l-.8 1.4-.6-.3-.2 .2"/>
<path d="M66.6 214.6l-.7 1.4 .7 .3M66.6 216.3l.1 .1-.2 .2M66.6 216.3l-.2 .2M66.7 214.3l-2.8 2.2 .1 2.2 .6-.1M67.3 215.8l.2 .4M67.3 214.9v.9M67.4 214.9l.2 .4-.3 .5M67.5 216.2l-2.9 2.4M67.9 215.5l-.4 .7M68 214.8l-.1 .7M68 214.8l-.6 .1M68.1 209.4h.1"/>
<path d="M68.1 209.4l.5 .7 .5 .2M68.1 209.4l-3.2 2.6M68.1 209.4l1 .9M69.1 210.3h.1M69.1 210.3l2.3 1.7M69.1 210.3l-3.2 2.6M71.6 204.2l-2.7 2.2M72 211l-.6 1M72 208.9a1.06 1.06 0 0 0 1.3 0M72 208.9v2.1M72.3 212h-.9M72.3 212l-4.4 3.5"/>
<path d="M73.1 211.6l-.8 .4M73.3 211l-.2 .6M73.3 211l-.5 .2-.8-.2M73.3 208.9v2.1M73.3 218.4l-1.3 .4M73.3 218.4l-2.4 2M73.4 205.1l.6 .8 .4 .1M73.4 205.1l.5 .7 .5 .2M74.2 217.1l-.9 1.3M74.4 206l2.1 1.9M75.2 207.4l-1.9 1.5M75.8 208.9l.2 .4"/>
<path d="M75.8 208v.9M75.9 208l.2 .5-.3 .4M76 209.3l-2.9 2.3M76.4 208.6l-.4 .7M76.5 207.9l-.1 .7M76.5 207.9l-.6 .1M76.5 202.5l.5 .6 .6 .2M76.5 202.5l.5 .7 .6 .2M76.5 202.5l-3.1 2.6M77.6 203.3v.1M77.6 203.3l2.2 1.8M77.6 203.4l-3.2 2.6"/>
<path d="M78.1 213.9l-6.1 4.9M78.2 213.7l-.1 .2M78.2 213.7l-6.2 5.1M79.6 213.3l-1.5 .6M79.6 213.3l-.5 .3-.9 .1M80.5 204l-.7 1.1M80.5 204l.4 .3 .8-.3M80.5 202l.4 .2 .8-.2M80.5 202v2M80.8 205l-1 .1M80.8 205l-4.4 3.6M80.9 211.6l-.4 .2"/>
<path d="M81.6 204.7l-.8 .3M81.7 204l-.1 .7M81.7 202v2M81.8 211.5l-1.3 .3M81.8 211.5l-2.2 1.8M82.7 210.1l-.9 1.4M84.5 202.3a6.8 6.8 0 0 0 5.6 2.3l.4-.2M84.5 202.3l-2.9 2.4M85.2 201.3l-.7 1M86.7 206.8l-6.2 5M86.7 206.8l-.1 .1M88.1 206.4l-1.5 .5"/>
<path d="M90.5 204.4l-2.4 2-1.4 .4M297.7 214.8a1.98 1.98 0 0 0 2.5 1.3h3.4M297.7 214.8l5.9 .1M297.7 210.2v4.6M303.6 208.9l-1.8 .1a6.8 6.8 0 0 0-3.7 .4l-.4 .8M303.6 214.9v1.2M303.6 208.9v1.2M303.6 210.1l-5.9 .1M303.6 214.9l22.4 .6M303.6 216.1l28.4 .8M303.6 200.2l28.4 .7M303.6 210.1v4.8"/>
<path d="M326 215.5h.1M326 215.5h2M326 209.6v5.9M326 215.5l1.9 .1M326 209.5v.1M326 209.5l-22.4 .6M327.9 209.5h-1.9M327.9 209.5h.1M327.9 215.6l4.1 .1M328 215.5l-.1 .1M328 209.5l-2 .1M328 209.5v6"/>
<path d="M332 216.9a1.15 1.15 0 0 1 1.2 1.2M332 215.7v1.2M332 215.7l.9 1M332 208.1v1.2M332 200.9a1.15 1.15 0 0 1 1.2 1.2M332 209.3l-4.1 .2M332 208.1l-28.4 .8M332.9 216.7l.3 1.1v5.5M332.9 208.4l-.9 .9M332.9 200.7l.3 1.1v5.5l-.3 1.1M332.9 208.4v8.3M333 219.7h.2"/>
<path d="M333.2 206.9a1.15 1.15 0 0 1-1.2 1.2M333.2 219.3h-.2v3.1h.2M342.3 206.7l.4 .8M342.3 202.3l3.9 .1M342.3 218.3l3.9 .1M342.3 206.7v11.6M342.7 201.5l-.4 .8M342.7 217.5l-.4 .8M342.7 201.2a4 4 0 0 1 3.3 .6l.2 .6M342.7 217.2h2.4zM342.7 207.5v10M345.1 217.2a1.21 1.21 0 0 1 1.1 1.2"/>
<path d="M346.2 206.6a1.55 1.55 0 0 1-2 1.2l-1.5 .1M346.2 206.6l-3.9 .1M346.2 202.4v4.2M346.2 218.4v4.6M57.3 236.7l-1.6 1.7-.9 1.8M57.3 236.7l.5 .1M57.8 236.8l-1.6 1.5-1.1 2.2M57.8 236.8l2.7 1.5M60.5 238.3l-1.4 1.3-.7 1-.7 1.4M60.5 238.3l.6 .7 .1 .5M61.2 239.5l-1.3 1-1 1.9M65.4 240l.1 1.9"/>
<path d="M66 226.6h-.4l-.2 .4v2.9l1.3 .8-9.4 6M66 226.6l3 1.7M66.3 231.3l.1 .1M66.4 231.3l-8.6 5.5M66.4 231.4l3.1 1.8M66.5 239.9h.3M66.5 239.9l.2 .1M66.5 239.9l.4 1.1M66.6 239.2l1.6 .9M66.7 240l.3 .8M66.8 239.9l.3 .9M66.8 239.9l-.1 .1"/>
<path d="M67.2 230.6l-.5 .1-.3 .7M67.2 230.6h.1M67.3 230.6h-.5l-.4 .7M67.3 230.6l3.2 1.8M68.8 229l.2 .2M68.8 229v.4M69 228.3l.4 .4M69 228.3l-.2 .7M69 229.3h.4M69 229.3l-2.1 1.3M69.1 229.2l-.1 .1M69.4 228.7v.6"/>
<path d="M69.4 228.7l4.4 2.6M69.4 229.3l-2 1.3M69.5 233.2h.1M69.5 233.2l-9 5.1M70.5 232.4l.1 .1M70.5 232.4l-.7 .2-.3 .6M70.6 232.6l-.5-.1-.6 .7M70.6 232.5h.1M70.6 232.6l-1.1 .6M71 226.2a5.3 5.3 0 0 0-5.4 .4M71 226.2h.1M71 226.2l11 6.4"/>
<path d="M71 226.2a4.9 4.9 0 0 0-5 .4M72.8 231.2l.5 .5 .1 .7M72.8 231.2l1 .1M72.8 231.2l-2.2 1.4M72.9 235.6l-.7 2M73.4 235.3l-12 7.1-.4 .8-2.3 6.5a.8 .8 0 0 0 0 1.1 .8 .8 0 0 0 1 .2M73.4 232.4l.5-.2 .8 .2M73.4 235.3l.5-.1 .8 .1M73.4 232.4l-12.2 7.1M73.4 232.4v2.9M73.8 231.3l.7 .2M74.5 231.5l.2 .9"/>
<path d="M74.5 231.5l3 1.7M74.7 235.3l.5 .3M74.7 232.4v2.9M74.8 236.2h.1M74.8 236.2l-8.5 5.5M74.8 236.2l3.2 1.9M75.1 235.6v.1M75.2 235.6l-9.4 6M75.8 235.5l-.6 .1-.4 .6M75.8 235.5l3.2 1.8M77.3 233.9l.2 .2M77.3 233.9v.4"/>
<path d="M77.5 233.2l.4 .4M77.5 233.2l-.2 .7M77.5 234.2h.4M77.5 234.2l-2.1 1.3M77.5 234.1v.1M77.9 233.6v.6M77.9 233.6l4.3 2.6M77.9 234.2l-2 1.4M78 238.1h.1M78 238.1l-9 5.1M79 237.3l.1 .2h-.7l-.4 .6M79 237.3h-.5l-.5 .8"/>
<path d="M81.3 236.1l.4 .4 .2 .8M81.3 236.1l.9 .1M81.3 236.1l-3.3 2M81.9 237.3l.6-.2 .7 .2M81.9 237.3v2.9M81.9 237.3l-12.3 7M82 232.5l8.7 5.1M82 232.5v.1M82.2 236.2l.8 .2M83 236.4l.2 .9M83 236.4l3 1.7M83.2 237.3v2.9"/>
<path d="M86 238.1l.5 .6 .1 .5M86.6 239.2a3.7 3.7 0 0 1 5.3 .5 9.3 9.3 0 0 1-.6 8.5l-2.1 3.2-2.6 2.3M86.6 239.2v2.9M90.7 237.6a5.9 5.9 0 0 1 2.1 6.4 15 15 0 0 1-6.4 10.1M90.7 237.6a4.5 4.5 0 0 0-4.7 .5M121.8 222.6a18.2 18.2 0 0 1 18.2-14.3 18.2 18.2 0 0 1 17.5 15.3M121.8 222.6l35.7 1M127.3 222.8a14.2 14.2 0 0 0 24.9 .6M333 221.9h.2M333 220.8h.2M346.2 223a1.76 1.76 0 0 1-2.3 1.3l-10.7 .2v-1.2M346.2 223l-13 .3"/>
<path d="M51.7 249.8l-.1 .6a3.2 3.2 0 0 0 1 3.5M51.7 249.8l.3 .3M52 250.1l-.3 1.5a2.38 2.38 0 0 0 .9 2.3M52 250.1l2.5 1.4M52.6 253.9l2.5 1.4M54.5 251.5l1.2 .4M54.5 251.5l-.1 .4a3 3 0 0 0 .7 3.4M54.8 240.2l.3 .3M54.8 240.2l-3.1 9.6M55.1 240.5l2.6 1.5M55.1 240.5l-3.1 9.6M55.7 251.9l-.1 .3a1.94 1.94 0 0 0 1.4 2.9l1-.3"/>
<path d="M57.7 242l1.2 .4M57.7 242l-3.2 9.5M57.7 255.2l-.1 .1a2.54 2.54 0 0 1-2.5 0M58 254.8l-.3 .4M58.7 250.3l1 .7M58.9 242.4l-3.2 9.5M60.2 254.7l-.1 .6a3.1 3.1 0 0 0 1 3.5M60.2 254.7l.3 .3M60.5 255l-.2 .8a2.63 2.63 0 0 0 .8 3M60.5 253.8l-2.8 1.4M60.5 255l2.5 1.4M60.6 253.4l-2.6 1.4"/>
<path d="M61.1 258.8l2.5 1.4M61.7 249.9l-2 1.1M63 256.4l1.1 .4M63 256.4a3.1 3.1 0 0 0 .6 3.8M63.3 245.1l.2 .3M63.3 245.1l-3.1 9.6M63.5 245.4l-3 9.6M63.5 245.4l2.6 1.5M63.7 244.1l-3.8 2.2M64.1 256.8l-.1 .6a1.73 1.73 0 0 0 .1 1.9 1.73 1.73 0 0 0 1.8 .6l.6-.2M65.8 241.6l-1.6 1.7-.9 1.8M65.8 241.6l.5 .1"/>
<path d="M66.1 246.9l1.2 .4M66.1 246.9l-3.1 9.5M66.3 241.7l-1.6 1.5-1.2 2.2M66.3 241.7l2.7 1.5M66.5 259.7l-.2 .4M67.1 255.2l1.1 .7M67.3 247.3l-3.2 9.5M69 243.2l-1.2 1-.7 .9-1 1.8M69 243.2l.5 .5 .1 .6M69.6 244.3l-1.2 1.1-1.1 1.9M70.3 248.7l-.5 .3M73.2 247.2l1.3 .2"/>
<path d="M73.2 247.2l-4.2 2.2M73.4 246.8l.7-.2 .6 .2M73.4 246.8l-.2 .4M73.4 245.1v1.7M73.4 246.8l-4.3 2.2M74.5 247.4l.2 .1M74.7 246.8l-.2 .6M74.7 244.4v2.4M75.1 244.1l2.2 1.3M77.3 245.4a.38 .38 0 0 1 .2 .3 .38 .38 0 0 1-.2 .4M77.3 246.1l-8.9 5.1M77.3 245.4l.6 .3"/>
<path d="M77.3 245.4v.7M77.9 245.7l-.6 .4M77.9 245.7l4.6 2.7M78.3 253.9l.5-.3-.6 .3M81.4 240.5a8.4 8.4 0 0 1-3.5 5.2M81.7 252.1l1.3 .2M81.7 252.1l-15.4 8M81.9 240.2l-12 7.1-.4 .6-2.3 6.7a.79 .79 0 0 0 0 1 .79 .79 0 0 0 1 .3M81.9 240.2h1.3M81.9 248.7l.6-.1 .7 .2M81.9 251.7l.6-.2 .7 .2M81.9 251.7l-.2 .4"/>
<path d="M81.9 248.7l-13.7 7.2M81.9 248.7v3M81.9 251.7l-15.4 8M82.2 243.2l-4.3 2.5M82.2 243.2l3.3 2M82.5 248.4l-.6 .3M82.5 248.4l.7 .4M82.6 243.2h-.4M82.6 243.2h.1M82.6 243.2l3.1 1.8M83 252.3l3.2 1.8 .4-.4M83.2 251.7l-.2 .6"/>
<path d="M83.2 240.2l3.4 1.9M83.2 248.8v2.9M83.2 248.8l3.4 2M83.6 240.5l-1 2.7M83.8 240.6l-1.1 2.7M86.4 242a7.9 7.9 0 0 1-3.9 6.4M86.6 242.1a2.18 2.18 0 0 1 2.6-.2 2.18 2.18 0 0 1 1 2.4 8.6 8.6 0 0 1-3.6 6.5M86.6 250.8v2.9M66.3 260.1a2.65 2.65 0 0 1-2.7 .1"/>
</g>
<path d="M245.2 265.4h13.5v3.9h-13.5z" fill="#000"/>
<text font-size="8.5" x="188.2" y="99">G</text>
<g font-size="8.1">
<text x="353.3" y="263.9">10093284</text>
<text x="276.8" y="264.1">B</text>
</g>
<text font-size="7.5" x="405.4" y="265.5">A</text>
<g font-size="6.3">
<text x="38" y="6">8</text>
<text x="139.4" y="5.8">6</text>
<text x="189.7" y="5.8">5</text>
<text x="240.1" y="5.9">4</text>
<text x="340.1" y="5.9">2</text>
<text x="89.9" y="6.1">7</text>
<text x="290.1" y="6">3</text>
<text x="391.7" y="6">1</text>
<text x="8.6" y="43.8">D</text>
<text x="420.6" y="43.6">D</text>
<text x="8.3" y="108.5">C</text>
<text x="419.8" y="108.6">C</text>
<text x="9.1" y="172.8">B</text>
<text x="421.6" y="172.8">B</text>
<text x="8.5" y="239.4">A</text>
<text x="420.3" y="239.3">A</text>
<text x="38.1" y="276">8</text>
<text x="89.9" y="276">7</text>
<text x="139.2" y="276">6</text>
<text x="189.5" y="276.1">5</text>
<text x="240.2" y="276">4</text>
<text x="290.2" y="276.1">3</text>
<text x="339.9" y="276.1">2</text>
<text x="391.6" y="276.3">1</text>
</g>
<text font-size="4.7" x="241.8" y="249.6">C</text>
<g font-size="4.2">
<text x="226.6" y="28.2">A</text>
<text x="231.6" y="90.1">A</text>
</g>
<g font-size="4.2" fill="#191924">
<text x="55.5" y="98.2">CAVITY ID,</text>
<text x="55.5" y="102.4">1.0MM HEIGHT,</text>
<text x="55.5" y="106.6">.05MM RAISED</text>
<text x="343.6" y="105.8">SECTION A-A</text>
<text x="345.3" y="110">SCALE: 6 / 1</text>
<text x="73" y="128.8">9</text>
<text x="77.9" y="128.8">10</text>
<text x="73" y="157.7">9</text>
<text x="77.9" y="157.7">10</text>
<text x="243.2" y="163.7">11</text>
<text x="250.1" y="168">UP TO PARTING LINE</text>
<text x="250.5" y="163.8">PLASTIC, CLASS III-C,</text>
<text x="358.5" y="167.9">11</text>
<text x="365.8" y="168">PLASTIC, CLASS II-B,</text>
<text x="365.4" y="172.1">OUTER SURFACE UP</text>
<text x="300.5" y="176.2">PARTING LINE</text>
<text x="365.4" y="176.3">TO PARTING LINE</text>
<text x="120.1" y="198.6">RETENTION SNATCH</text>
<text x="101" y="224.2">23</text>
<text x="130.1" y="242.1">DETAIL G</text>
<text x="126.5" y="246.3">SCALE: 50 / 1</text>
</g>
<g font-size="4.1">
<text x="325.7" y="13.9">REVISIONS</text>
<text x="256.9" y="20.1">REV</text>
<text x="267.4" y="20.1">DESCRIPTION</text>
<text x="365.6" y="20.1">DATE</text>
<text x="389.6" y="20.1">APPROVED</text>
<text x="259.3" y="26.2">--</text>
<text x="284.8" y="26.2">--</text>
<text x="295.4" y="26.2">SEE SHEET ONE</text>
<text x="329.3" y="26.2">--</text>
<text x="369.2" y="26.2">--</text>
<text x="399.3" y="26.1">--</text>
<text x="294.1" y="263.8">10093284.SLDDRW</text>
</g>
<g font-size="3.9" fill="#191924">
<text x="136.5" y="33.5">R1.5</text>
<text x="163" y="33.5">1.5</text>
<text x="195.4" y="41.8">R3.25</text>
<text x="227" y="39.2">3.0</text>
<text x="113.6" y="56.7">2.40</text>
<text x="150.9" y="67.7">R.50</text>
<text x="397" y="69.2">2X 1.5°</text>
<text x="297.9" y="72.3">2X 1.5°</text>
<text x="144" y="88">1.02</text>
<text x="195.4" y="88.2">R1.75</text>
<text x="101.8" y="91.2">R1.5</text>
<text x="147.7" y="100.1">6.6±.2</text>
<text x="141.8" y="115.2">8.9</text>
<text x="82.6" y="135.8">2X 2.1±.2</text>
<text x="284.1" y="134.9">115°</text>
<text x="75.3" y="140.4">-DFT 1.5</text>
<text x="92.4" y="140.4">PER SIDE</text>
<text x="211.7" y="146.2">10 - DFT</text>
<text x="207.2" y="150.7">1.5</text>
<text x="215.5" y="150.7">PER SIDE</text>
<text x="81.1" y="163.6">1.8±.2</text>
<text x="70" y="168.1">+ DFT 1.5</text>
<text x="89.2" y="168.1">PER SIDE</text>
<text x="22.7" y="227.1">2X 2.8 MAX</text>
<text x="176.2" y="239.8">.3 MAX</text>
</g>
<text font-size="3.5" x="245.6" y="249.6">OVIDIEN</text>
<g font-size="3.4">
<text x="276.1" y="256.9">SIZE</text>
<text x="284" y="256.9">FILENAME:</text>
<text x="341" y="256.9">DRAWING NO.:</text>
<text x="405.1" y="256.9">REV</text>
<text x="225.7" y="268.6">DRAWN:</text>
<text x="275.1" y="268.7">SCALE:</text>
<text x="289.1" y="268.7">6/1</text>
<text x="341" y="268.6">SHEET:</text>
<text x="357.3" y="268.6">2 OF 2</text>
</g>
<g font-size="3.2">
<text x="232.4" y="255.9">6135 Gunbarrel Avenue</text>
<text x="236.5" y="259">Boulder, CO 80301</text>
</g>
<g font-size="2.8" fill="#191924">
<text x="118" y="201.7">(ILLUSTRATION PURPOSES ONLY -</text>
<text x="116.5" y="204.5">ACTUAL SHAPE MAY BE DIFFERENT)</text>
</g>
<g font-size="2.8">
<text x="276.1" y="249.1">PROPRIETARY &amp; CONFIDENTIAL. THIS DOCUMENT MAY NOT BE COPIED, DISCLOSED, OR USED IN WHOLE</text>
<text x="276.1" y="251.9">OR IN PART WITHOUT THE CONSENT OF COVIDIEN.</text>
</g>
<text font-size="2.1" x="230.3" y="264.2">© 2012 COVIDIEN ALL RIGHTS RESERVED.</text>
</svg>
